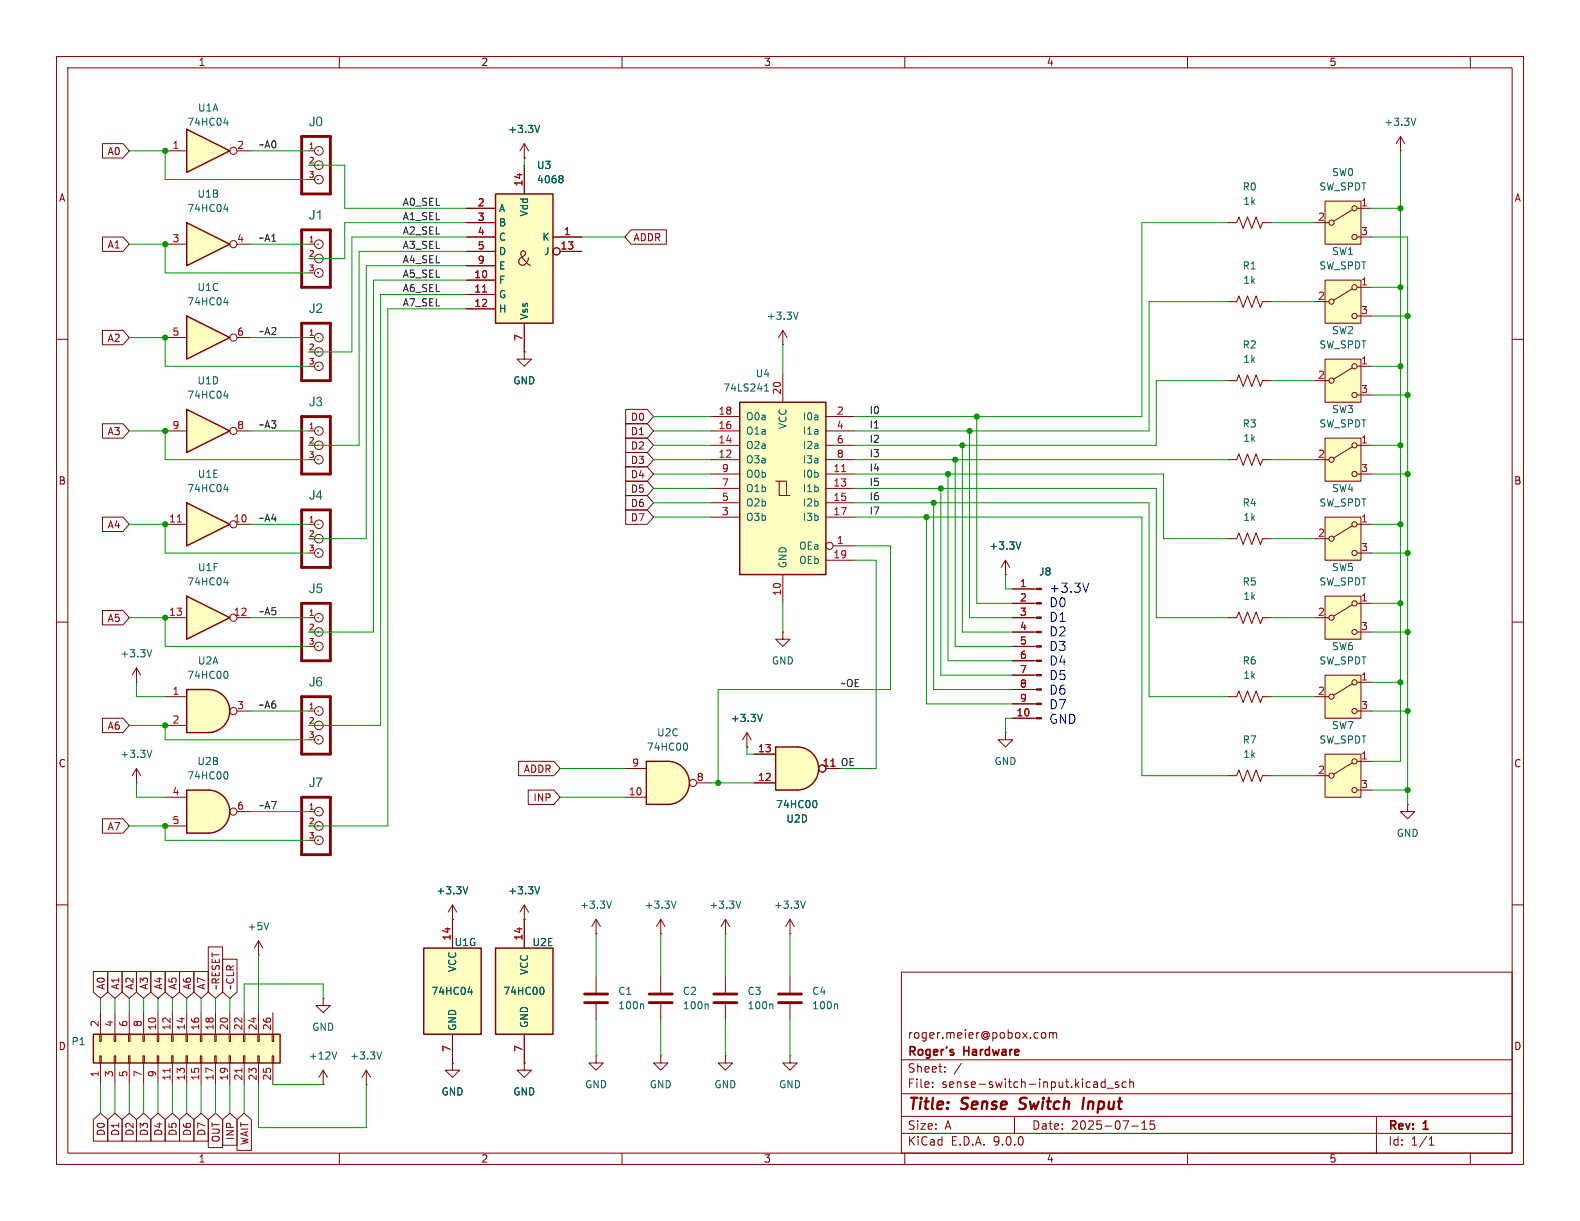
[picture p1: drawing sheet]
<svg xmlns="http://www.w3.org/2000/svg" width="279mm" height="216mm" viewBox="0 0 279 216" stroke-linecap="round" stroke-linejoin="round" font-family="sans-serif">
<g fill="none" stroke="#840000" stroke-width=".18">
<path d="M10 10h259.4v195.9h-259.4zM12 12h255.4v191.9h-255.4zM60 10v2M110 10v2M160 10v2M210 10v2M260 10v2M10 60h2M267.4 60h2M10 110h2M267.4 110h2M10 160h2"/>
<path d="M159.4 171.9h108v32h-108zM267.4 160h2M159.4 197.4h108M159.4 193.4h108M159.4 187.4h108M164.9 192.1v.2M164.9 191.4v.1M167.1 189.4v.2M167.1 188.7v.1M170 188l-1.3 1.9M179.4 197.4v3M184.3 182.7l.3-.1 .3 .3v.4l-.3 .3-.3-.1-.2-.2v-.4z"/>
<path d="M185.6 182.7l.4-.1 .2 .2M185.6 182.6v1M186.2 182.8l.2-.2 .4 .1 .1 .9M186.2 182.8v.8M195.4 190.8v1.5M195.4 191.4l-.4-.1-.3 .3v.4l.2 .2h.5M195.8 192.4h1.1M197.8 191.4l-.4-.1-.2 .2 .1 .2 .5 .2v.3h-.6M199.1 191.4l-.4-.1-.3 .3v.4l.2 .2h.5M199.8 191.4l.2-.1 .4 .1v.9M199.8 190.8v1.5M200.1 199.1h1.2"/>
<path d="M201.9 199.7h.9M201.9 198.6l.5-.4v1.5M204.1 198.2h-.7v.7l.2-.1h.5l.1 .2-.1 .5-.2 .2-.5-.2M243.4 197.4v6.5M60 203.9v2M110 203.9v2M159.4 200.4h108M160 203.9v2M210 203.9v2M252.7 202.5h.9M252.7 201.4l.4-.4v1.5M260 203.9v2"/>
</g>
<path d="M180.2 196l.3 .1M180.5 194.3l-.1 .4v.2M191.7 194.1l-.3 2" fill="none" stroke="#840000" stroke-width=".4"/>
<path d="M36.8 139.7a3.8 3.8 0 0 1 3.8 3.8 3.8 3.8 0 0 1-3.8 3.8z" fill="#ffffc2" stroke="#ffffc2" stroke-width=".18"/>
<path d="M33 139.7h3.8v7.6h-3.8z" fill="#ffffc2"/>
<path d="M33 139.7h3.8a3.8 3.8 0 0 1 3.8 3.8 3.8 3.8 0 0 1-3.8 3.8h-3.8z" fill="none" stroke="#840000" stroke-width=".25"/>
<g fill="none" stroke="#840000" stroke-width=".18">
<path d="M217.2 81.3h1.5l.4-1 .7 2 .8-2 .8 2 .7-2 .8 2 .4-1h1.5M29.2 141h3.8M29.2 146.1h3.8M41.9 143.5h2.5"/>
<circle cx="41.3" cy="143.5" r=".63"/>
</g>
<path d="M40 136.5a.79 .79 0 0 1 0 1.2" fill="none" stroke="#006464" stroke-width=".18"/>
<path d="M87.6 167.6h10.2v15.3h-10.2z" fill="#ffffc2"/>
<path d="M87.6 167.6h10.2v15.3h-10.2z" fill="none" stroke="#840000" stroke-width=".25"/>
<path d="M92.7 62.2v1.3h1.3l-1.3 1.3-1.3-1.3h1.3M92.7 62.2h.1M248.9 142.2v1.3h1.3l-1.3 1.3-1.3-1.3h1.3M248.9 142.2h.1M92.7 162.6v5M92.7 182.9v5.1" fill="none" stroke="#840000" stroke-width=".18"/>
<path d="M95.9 174.6a.79 .79 0 0 1 0 1.2" fill="none" stroke="#006464" stroke-width=".18"/>
<path d="M87.6 34.3h10.2v22.9h-10.2z" fill="#ffffc2"/>
<path d="M87.6 34.3h10.2v22.9h-10.2z" fill="none" stroke="#840000" stroke-width=".25"/>
<g fill="none" stroke="#840000" stroke-width=".18">
<path d="M82.5 36.8h5.1M82.5 39.4h5.1M92.7 27.9h.1M92.7 25.4v2.5M92.7 29.2v5.1M92.7 25.4l-.8 1.3M92.7 25.4l.8 1.3M82.5 41.9h5.1M82.5 44.5h5.1M82.5 47h5.1M82.5 49.5h5.1M82.5 52.1h5.1"/>
<path d="M82.5 54.6h5.1M92.7 57.2v5M97.8 41.9h5.1M99.1 44.5h3.8M138.4 111.8v1.2h1.3l-1.3 1.3-1.2-1.3h1.2M138.4 111.8h.1M132.1 132.1h.1M132.1 129.5l-.8 1.3M132.1 129.5l.7 1.3M132.1 129.5v2.6"/>
<circle cx="98.4" cy="44.4" r=".63"/>
</g>
<path d="M85.3 51.7h.8" fill="none" stroke="#a90000" stroke-width=".18"/>
<path d="M95.4 22.2l-.4 1.2M99.3 31.1l.3 .2-.3 .3 .3 .2v.3l-.3 .2M134.8 126.3l-.4 1.3" fill="none" stroke="#006464" stroke-width=".18"/>
<path d="M234.3 105.4h6.4v7.6h-6.4z" fill="#ffffc2"/>
<g fill="none" stroke="#840000" stroke-width=".18">
<path d="M232.4 109.2h2.5M234.3 105.4h6.4v7.6h-6.4zM239.1 106.9l-3.3 2.1M240 106.7h2.6M240 111.8h2.6"/>
<circle cx="235.5" cy="109.2" r=".46"/>
<circle cx="239.5" cy="106.7" r=".46"/>
<circle cx="239.5" cy="111.8" r=".46"/>
</g>
<path d="M118.1 134.6a3.8 3.8 0 0 1 3.8 3.8 3.8 3.8 0 0 1-3.8 3.8z" fill="#ffffc2" stroke="#ffffc2" stroke-width=".18"/>
<path d="M114.3 134.6h3.8v7.6h-3.8z" fill="#ffffc2"/>
<path d="M114.3 134.6h3.8a3.8 3.8 0 0 1 3.8 3.8 3.8 3.8 0 0 1-3.8 3.8h-3.8z" fill="none" stroke="#840000" stroke-width=".25"/>
<g fill="none" stroke="#840000" stroke-width=".18">
<path d="M110.5 135.9h3.8M123.2 138.4h2.5M110.5 141h3.8"/>
<circle cx="122.6" cy="138.4" r=".63"/>
</g>
<path d="M121.3 131.4a.79 .79 0 0 1 0 1.3" fill="none" stroke="#006464" stroke-width=".18"/>
<path d="M130.8 71.1h15.2v30.5h-15.2z" fill="#ffffc2"/>
<g fill="none" stroke="#840000" stroke-width=".18">
<path d="M138.4 58.4v2.6M138.4 58.4l-.7 1.3M138.4 58.4l.8 1.3M125.7 73.7h5.1M125.7 76.2h5.1M125.7 78.7h5.1M138.4 61h.1M138.4 66v5.1M146 73.7h5.1M146 76.2h5.1M146 78.7h5.1M125.7 81.3h5.1"/>
<path d="M125.7 83.8h5.1M125.7 86.4h5.1M125.7 88.9h5.1M125.7 91.4h5.1M137.2 85.1h.6v2.5h1.9M137.8 85.1h1.3v2.5M146 81.3h5.1M146 83.8h5.1M146 86.4h5.1M146 88.9h5.1M146 91.4h5.1M146 99.1h5.1"/>
<path d="M147.3 96.5h3.8M138.4 101.6v5.1"/>
<circle cx="146.7" cy="96.5" r=".63"/>
</g>
<path d="M130.8 71.1h15.2v30.5h-15.2z" fill="none" stroke="#840000" stroke-width=".25"/>
<path d="M148.8 83.4h.8" fill="none" stroke="#a90000" stroke-width=".18"/>
<path d="M141.2 55.2l-.5 1.3M135.2 69.2h.7M135.2 68.3l.4-.4v1.3" fill="none" stroke="#006464" stroke-width=".18"/>
<path d="M141 132.1a3.8 3.8 0 0 1 3.8 3.8 3.8 3.8 0 0 1-3.8 3.8z" fill="#ffffc2" stroke="#ffffc2" stroke-width=".18"/>
<path d="M137.2 132.1h3.8v7.6h-3.8z" fill="#ffffc2"/>
<path d="M137.2 132.1h3.8a3.8 3.8 0 0 1 3.8 3.8 3.8 3.8 0 0 1-3.8 3.8h-3.8z" fill="none" stroke="#840000" stroke-width=".25"/>
<g fill="none" stroke="#840000" stroke-width=".18">
<path d="M133.3 138.4h3.9M133.3 133.4h3.9M146 135.9h2.6M57.1 176.5v1.3h1.3l-1.3 1.3-1.2-1.3h1.2M57.1 176.5h.1M57.1 191.8h.1M57.1 189.2l-.7 1.3M57.1 189.2l.8 1.3M57.1 189.2v2.6M64.8 191.8h.1M64.8 189.2l-.8 1.3M64.8 189.2l.7 1.3"/>
<path d="M64.8 189.2v2.6M80 188v1.2h1.3l-1.3 1.3-1.3-1.3h1.3M80 188h.1"/>
<circle cx="145.4" cy="135.9" r=".63"/>
</g>
<path d="M146.9 135.5h.8" fill="none" stroke="#a90000" stroke-width=".18"/>
<path d="M144.1 141.5a.79 .79 0 0 1 0 1.3M59.6 186l-.5 1.3M67.5 186l-.4 1.3" fill="none" stroke="#006464" stroke-width=".18"/>
<path d="M74.9 167.6h10.2v15.3h-10.2z" fill="#ffffc2"/>
<path d="M74.9 167.6h10.2v15.3h-10.2z" fill="none" stroke="#840000" stroke-width=".25"/>
<path d="M217.2 109.2h1.5l.4-1 .7 2 .8-2 .8 2 .7-2 .8 2 .4-1h1.5M80 162.6h.1M80 160v7.6M80 160l-.8 1.3M80 160l.8 1.3M92.7 162.6h.1M92.7 160l-.8 1.3M92.7 160l.8 1.3M92.7 160v2.6M80 182.9v5.1" fill="none" stroke="#840000" stroke-width=".18"/>
<path d="M82.7 156.8l-.4 1.3M95.4 156.8l-.4 1.3M82.8 175.4h.7M83.4 175v.8" fill="none" stroke="#006464" stroke-width=".18"/>
<path d="M234.3 91.4h6.4v7.7h-6.4z" fill="#ffffc2"/>
<g fill="none" stroke="#840000" stroke-width=".18">
<path d="M217.2 95.3h1.5l.4-1.1 .7 2.1 .8-2.1 .8 2.1 .7-2.1 .8 2.1 .4-1h1.5M232.4 95.3h2.5M234.3 91.4h6.4v7.7h-6.4zM239.1 93l-3.3 2M240 92.7h2.6M240 97.8h2.6M179.1 104.1h4.2M179.1 106.7h4.2M179.1 109.2h4.2M179.1 111.8h4.2M179.1 114.3h4.2M179.1 116.8h4.2"/>
<path d="M179.1 119.4h4.2M177.8 129.5v1.3h1.3l-1.3 1.3-1.3-1.3h1.3M177.8 129.5h.1M179.1 121.9h4.2M179.1 124.5h4.2M179.1 127h4.2M116.8 172.7v2.8M116.8 177.5v2.8M105.4 186.7v1.3h1.3l-1.3 1.2-1.3-1.2h1.3M105.4 186.7h.1M116.8 186.7v1.3h1.3l-1.3 1.2-1.2-1.2h1.2M116.8 186.7h.1"/>
<circle cx="235.5" cy="95.3" r=".46"/>
<circle cx="239.5" cy="92.7" r=".46"/>
<circle cx="239.5" cy="97.8" r=".46"/>
</g>
<g fill="#840000" stroke="#840000" stroke-width=".18">
<path d="M183.3 104h.8v.3h-.8z"/>
<path d="M183.3 106.6h.8v.2h-.8z"/>
<path d="M183.3 109.1h.8v.2h-.8z"/>
<path d="M183.3 111.6h.8v.3h-.8z"/>
<path d="M183.3 114.2h.8v.2h-.8z"/>
<path d="M183.3 116.7h.8v.3h-.8z"/>
<path d="M183.3 119.3h.8v.2h-.8z"/>
<path d="M183.3 121.8h.8v.2h-.8z"/>
<path d="M183.3 124.3h.8v.3h-.8z"/>
<path d="M183.3 126.9h.8v.2h-.8z"/>
</g>
<path d="M114.8 175.8h4.1M114.8 177.3h4.1" fill="none" stroke="#840000" stroke-width=".51"/>
<path d="M125.1 177.5l.1 .2v.7" fill="none" stroke="#006464" stroke-width=".18"/>
<path d="M16.5 182.9h33v5.1h-33z" fill="#ffffc2"/>
<path d="M16.5 182.9h33v5.1h-33z" fill="none" stroke="#840000" stroke-width=".25"/>
<g fill="none" stroke="#840000" stroke-width=".18">
<path d="M177.8 99.1l-.8 1.2M177.8 99.1l.8 1.2M177.8 99.1v2.5M177.8 101.6h.1M217.2 123.2h1.5l.4-1 .7 2 .8-2 .8 2 .7-2 .8 2 .4-1h1.5M217.2 137.2h1.5l.4-1.1 .7 2.1 .8-2.1 .8 2.1 .7-2.1 .8 2.1 .4-1h1.5M17.8 179.1v3.8M20.3 179.1v3.8M22.9 179.1v3.8M25.4 179.1v3.8M27.9 179.1v3.8M30.5 179.1v3.8"/>
<path d="M33 179.1v3.8M35.6 179.1v3.8M38.1 179.1v3.8M40.6 179.1v3.8M43.2 179.1v3.8M45.7 179.1v3.8M48.3 179.1v3.8M105.4 165.1h.1M105.4 162.6v2.5M105.4 172.7v2.8M105.4 177.5v2.8M105.4 162.6l-.8 1.2"/>
<path d="M105.4 162.6l.8 1.2M116.8 165.1h.1M116.8 162.6l-.7 1.2M116.8 162.6l.8 1.2M116.8 162.6v2.5M128.3 165.1h.1M128.3 162.6l-.8 1.2M128.3 162.6l.7 1.2M128.3 162.6v2.5M17.7 186.7h.2v1.3h-.2zM17.7 182.9h.2v1.3h-.2zM17.8 188v3.8"/>
<path d="M20.2 186.7h.2v1.3h-.2zM20.2 182.9h.2v1.3h-.2zM20.3 188v3.8M22.7 186.7h.3v1.3h-.3zM22.7 182.9h.3v1.3h-.3zM22.9 188v3.8M25.3 186.7h.2v1.3h-.2zM25.3 182.9h.2v1.3h-.2zM25.4 188v3.8M27.8 186.7h.3v1.3h-.3zM27.8 182.9h.3v1.3h-.3zM27.9 188v3.8"/>
<path d="M30.4 186.7h.2v1.3h-.2zM30.4 182.9h.2v1.3h-.2zM30.5 188v3.8M32.9 186.7h.2v1.3h-.2zM32.9 182.9h.2v1.3h-.2zM33 188v3.8M35.4 186.7h.3v1.3h-.3zM35.4 182.9h.3v1.3h-.3zM35.6 188v3.8M38 186.7h.2v1.3h-.2zM38 182.9h.2v1.3h-.2zM38.1 188v3.8"/>
<path d="M40.5 186.7h.3v1.3h-.3zM40.5 182.9h.3v1.3h-.3zM40.6 188v3.8M43.1 186.7h.2v1.3h-.2zM43.1 182.9h.2v1.3h-.2zM43.2 188v3.8M45.6 186.7h.2v1.3h-.2zM45.6 182.9h.2v1.3h-.2zM45.7 188v3.8M48.1 186.7h.3v1.3h-.3zM48.1 182.9h.3v1.3h-.3zM48.3 188v3.8"/>
</g>
<path d="M30.1 188.9v.7M42.8 188.9v.7" fill="none" stroke="#a90000" stroke-width=".18"/>
<path d="M103.4 175.8h4M103.4 177.3h4" fill="none" stroke="#840000" stroke-width=".51"/>
<path d="M180.5 95.8l-.4 1.3M108.1 159.3l-.4 1.3M119.6 159.3l-.5 1.3M131 159.3l-.4 1.3M113.6 177.5l.2 .2v.7" fill="none" stroke="#006464" stroke-width=".18"/>
<path d="M234.3 119.4h6.4v7.6h-6.4z" fill="#ffffc2"/>
<g fill="none" stroke="#840000" stroke-width=".18">
<path d="M234.3 119.4h6.4v7.6h-6.4zM232.4 123.2h2.5M239.1 120.9l-3.3 2M240 120.7h2.6M240 125.7h2.6"/>
<circle cx="235.5" cy="123.2" r=".46"/>
<circle cx="239.5" cy="120.7" r=".46"/>
<circle cx="239.5" cy="125.7" r=".46"/>
</g>
<path d="M234.3 133.4h6.4v7.6h-6.4z" fill="#ffffc2"/>
<g fill="none" stroke="#840000" stroke-width=".18">
<path d="M232.4 137.2h2.5M234.3 133.4h6.4v7.6h-6.4zM239.1 134.9l-3.3 2M240 134.6h2.6M240 139.7h2.6M128.3 172.7v2.8M128.3 177.5v2.8M139.7 165.1h.1M139.7 162.6v2.5M139.7 172.7v2.8M139.7 177.5v2.8M139.7 162.6l-.8 1.2"/>
<path d="M139.7 162.6l.8 1.2M128.3 186.7v1.3h1.2l-1.2 1.2-1.3-1.2h1.3M128.3 186.7h.1M139.7 186.7v1.3h1.3l-1.3 1.2-1.3-1.2h1.3M139.7 186.7h.1"/>
<circle cx="235.5" cy="137.2" r=".46"/>
<circle cx="239.5" cy="139.7" r=".46"/>
<circle cx="239.5" cy="134.6" r=".46"/>
</g>
<path d="M126.2 175.8h4.1M126.2 177.3h4.1M137.7 175.8h4M137.7 177.3h4" fill="none" stroke="#840000" stroke-width=".51"/>
<path d="M142.4 159.3l-.4 1.3M136.5 177.5l.2 .2v.7M147.9 177.5l.2 .2v.7" fill="none" stroke="#006464" stroke-width=".18"/>
<path d="M234.3 77.5h6.4v7.6h-6.4z" fill="#ffffc2"/>
<g fill="none" stroke="#840000" stroke-width=".18">
<path d="M54.6 43.2h1M234.3 77.5h6.4v7.6h-6.4zM239.1 79l-3.3 2M240 78.7h2.6M232.4 81.3h2.5M240 83.8h2.6M54.6 143.5h1M45.7 168.9h.1M45.7 166.4l-.7 1.2M45.7 166.4l.8 1.2M45.7 166.4v2.5"/>
<circle cx="56.4" cy="48.3" r=".76"/>
<circle cx="56.4" cy="43.2" r=".76"/>
<circle cx="56.4" cy="45.7" r=".76"/>
<circle cx="239.5" cy="78.7" r=".46"/>
<circle cx="235.5" cy="81.3" r=".46"/>
<circle cx="239.5" cy="83.8" r=".46"/>
<circle cx="56.4" cy="143.5" r=".76"/>
<circle cx="56.4" cy="148.6" r=".76"/>
<circle cx="56.4" cy="146" r=".76"/>
</g>
<path d="M56.2 48.2h.1M56.2 43.2h.1M56.3 45.7h.1M56.3 48.3h.1M56.2 146.1h.1M56.2 143.5h.1M56.3 146l-.1 .1M56.3 146h.1M56.3 148.6h.1M47.5 163.1l-.4 1.3" fill="none" stroke="#006464" stroke-width=".18"/>
<path d="M53.3 40.6h5.1v10.2h-5.1zM53.3 141h5.1v10.1h-5.1z" fill="none" stroke="#840000" stroke-width=".51"/>
<path d="M234.3 63.5h6.4v7.6h-6.4z" fill="#ffffc2"/>
<g fill="none" stroke="#840000" stroke-width=".18">
<path d="M232.4 67.3h2.5M234.3 63.5h6.4v7.6h-6.4zM239.1 65l-3.3 2.1M240 64.8h2.6M240 69.9h2.6"/>
<circle cx="235.5" cy="67.3" r=".46"/>
<circle cx="239.5" cy="69.9" r=".46"/>
<circle cx="239.5" cy="64.8" r=".46"/>
</g>
<path d="M33 88.9l7.6 3.8-7.6 3.8z" fill="#ffffc2"/>
<path d="M33 88.9l7.6 3.8-7.6 3.8z" fill="none" stroke="#840000" stroke-width=".25"/>
<g fill="none" stroke="#840000" stroke-width=".18">
<path d="M29.2 92.7h3.8M41.9 92.7h2.5"/>
<circle cx="41.3" cy="92.7" r=".63"/>
</g>
<path d="M31.4 92.3h.7" fill="none" stroke="#a90000" stroke-width=".18"/>
<path d="M39.6 86.5h.8M40.2 86.1v.8" fill="none" stroke="#006464" stroke-width=".18"/>
<path d="M33 105.4l7.6 3.8-7.6 3.8z" fill="#ffffc2"/>
<path d="M33 105.4l7.6 3.8-7.6 3.8z" fill="none" stroke="#840000" stroke-width=".25"/>
<g fill="none" stroke="#840000" stroke-width=".18">
<path d="M29.2 109.2h3.8M41.9 109.2h2.5"/>
<circle cx="41.3" cy="109.2" r=".63"/>
</g>
<path d="M39.6 103h.8M40.2 102.6v.8" fill="none" stroke="#006464" stroke-width=".18"/>
<path d="M33 55.9l7.6 3.8-7.6 3.8z" fill="#ffffc2"/>
<path d="M33 55.9l7.6 3.8-7.6 3.8z" fill="none" stroke="#840000" stroke-width=".25"/>
<g fill="none" stroke="#840000" stroke-width=".18">
<path d="M29.2 59.7h3.8M41.9 59.7h2.5"/>
<circle cx="41.3" cy="59.7" r=".63"/>
</g>
<path d="M39.6 53.5h.8M40.2 53.1v.8" fill="none" stroke="#006464" stroke-width=".18"/>
<path d="M33 72.4l7.6 3.8-7.6 3.8z" fill="#ffffc2"/>
<path d="M33 72.4l7.6 3.8-7.6 3.8z" fill="none" stroke="#840000" stroke-width=".25"/>
<g fill="none" stroke="#840000" stroke-width=".18">
<path d="M29.2 76.2h3.8M41.9 76.2h2.5"/>
<circle cx="41.3" cy="76.2" r=".63"/>
</g>
<path d="M39.6 70h.8M40.2 69.6v.8" fill="none" stroke="#006464" stroke-width=".18"/>
<path d="M234.3 49.5h6.4v7.7h-6.4z" fill="#ffffc2"/>
<g fill="none" stroke="#840000" stroke-width=".18">
<path d="M54.6 26.7h1M232.4 53.3h2.5M234.3 49.5h6.4v7.7h-6.4zM239.1 51.1l-3.3 2M240 50.8h2.6M240 55.9h2.6"/>
<circle cx="56.4" cy="29.2" r=".76"/>
<circle cx="56.4" cy="31.7" r=".76"/>
<circle cx="56.4" cy="26.7" r=".76"/>
<circle cx="235.5" cy="53.3" r=".46"/>
<circle cx="239.5" cy="50.8" r=".46"/>
<circle cx="239.5" cy="55.9" r=".46"/>
</g>
<path d="M53.3 24.1h5.1v10.2h-5.1z" fill="none" stroke="#840000" stroke-width=".51"/>
<path d="M56.2 29.2h.1M56.2 26.7h.1M56.3 29.2h-.1M56.3 29.2h.1M56.3 31.7h.1" fill="none" stroke="#006464" stroke-width=".18"/>
<path d="M33 22.9l7.6 3.8-7.6 3.8z" fill="#ffffc2"/>
<path d="M33 22.9l7.6 3.8-7.6 3.8z" fill="none" stroke="#840000" stroke-width=".25"/>
<g fill="none" stroke="#840000" stroke-width=".18">
<path d="M29.2 26.7h3.8M41.9 26.7h2.5M54.6 76.2h1"/>
<circle cx="41.3" cy="26.7" r=".63"/>
<circle cx="56.4" cy="78.7" r=".76"/>
<circle cx="56.4" cy="76.2" r=".76"/>
<circle cx="56.4" cy="81.3" r=".76"/>
</g>
<path d="M39.6 21.7h.8M40.2 21.3v.9M56.2 76.2h.1M56.3 78.7h.1M56.2 81.3h.1M56.3 81.3h.1" fill="none" stroke="#006464" stroke-width=".18"/>
<path d="M53.3 73.7h5.1v10.1h-5.1z" fill="none" stroke="#840000" stroke-width=".51"/>
<path d="M33 39.4l7.6 3.8-7.6 3.8z" fill="#ffffc2"/>
<path d="M33 39.4l7.6 3.8-7.6 3.8z" fill="none" stroke="#840000" stroke-width=".25"/>
<g fill="none" stroke="#840000" stroke-width=".18">
<path d="M29.2 43.2h3.8M41.9 43.2h2.5M54.6 59.7h1M217.2 53.3h1.5l.4-1 .7 2.1 .8-2.1 .8 2.1 .7-2.1 .8 2.1 .4-1.1h1.5M54.6 92.7h1M54.6 125.7h1"/>
<circle cx="41.3" cy="43.2" r=".63"/>
<circle cx="56.4" cy="59.7" r=".76"/>
<circle cx="56.4" cy="62.2" r=".76"/>
<circle cx="56.4" cy="64.8" r=".76"/>
<circle cx="56.4" cy="97.8" r=".76"/>
<circle cx="56.4" cy="92.7" r=".76"/>
<circle cx="56.4" cy="95.2" r=".76"/>
<circle cx="56.4" cy="125.7" r=".76"/>
<circle cx="56.4" cy="130.8" r=".76"/>
<circle cx="56.4" cy="128.3" r=".76"/>
</g>
<g fill="none" stroke="#006464" stroke-width=".18">
<path d="M39.6 37h.8M40.2 36.6v.8M56.2 59.7h.1M56.2 62.2h.1M56.3 62.2h-.1M56.3 62.2h.1M56.3 64.8h.1M56.2 95.3h.1M56.2 92.7h.1M56.3 95.2l-.1 .1M56.3 95.2h.1M56.3 97.8h.1"/>
<path d="M56.2 128.3h.1M56.2 130.8h.1M56.2 125.7h.1M56.3 128.3h-.1M56.3 128.3h.1M56.3 130.8h.1M56.3 130.8h-.1"/>
</g>
<path d="M53.3 57.2h5.1v10.1h-5.1zM53.3 90.2h5.1v10.1h-5.1zM53.3 123.2h5.1v10.2h-5.1z" fill="none" stroke="#840000" stroke-width=".51"/>
<path d="M36.8 121.9a3.8 3.8 0 0 1 3.8 3.8 3.8 3.8 0 0 1-3.8 3.8z" fill="#ffffc2" stroke="#ffffc2" stroke-width=".18"/>
<path d="M33 121.9h3.8v7.6h-3.8z" fill="#ffffc2"/>
<path d="M33 121.9h3.8a3.8 3.8 0 0 1 3.8 3.8 3.8 3.8 0 0 1-3.8 3.8h-3.8z" fill="none" stroke="#840000" stroke-width=".25"/>
<g fill="none" stroke="#840000" stroke-width=".18">
<path d="M247.6 26.7h.1M247.6 24.1l-.7 1.3M247.6 24.1l.8 1.3M247.6 24.1v2.6M24.1 118.1l-.7 1.3M24.1 118.1l.8 1.3M24.1 118.1v2.6M54.6 109.2h1M24.1 120.7h.1M29.2 123.2h3.8M29.2 128.3h3.8M41.9 125.7h2.5"/>
<circle cx="56.4" cy="109.2" r=".76"/>
<circle cx="56.4" cy="111.8" r=".76"/>
<circle cx="56.4" cy="114.3" r=".76"/>
<circle cx="41.3" cy="125.7" r=".63"/>
</g>
<path d="M250.4 20.9l-.5 1.3M26.9 114.9l-.5 1.2M40 118.7a.79 .79 0 0 1 0 1.3M56.2 109.2h.1M56.3 114.3h-.1M56.3 114.3h.1M56.3 111.7h.1" fill="none" stroke="#006464" stroke-width=".18"/>
<path d="M53.3 106.7h5.1v10.1h-5.1z" fill="none" stroke="#840000" stroke-width=".51"/>
<path d="M234.3 35.6h6.4v7.6h-6.4z" fill="#ffffc2"/>
<g fill="none" stroke="#840000" stroke-width=".18">
<path d="M18.1 25.4h3.6l1.2 1.3-1.2 1.2h-3.6zM82.5 39.4h5.1M82.5 36.8h5.1M92.7 27.9h.1M92.7 29.2v5.1M217.2 39.4h1.5l.4-1 .7 2 .8-2 .8 2 .7-2 .8 2 .4-1h1.5M232.4 39.4h2.5M234.3 35.6h6.4v7.6h-6.4zM239.1 37.1l-3.3 2M240 36.8h2.6M18.1 58.4h3.6l1.2 1.3-1.2 1.3h-3.6zM18.1 41.9h3.6l1.2 1.3-1.2 1.3h-3.6z"/>
<path d="M82.5 41.9h5.1M82.5 44.5h5.1M82.5 47h5.1M82.5 49.5h5.1M82.5 52.1h5.1M82.5 54.6h5.1M92.7 57.2v5M97.8 41.9h5.1M99.1 44.5h3.8M111.6 40.6h6.2v2.6h-6.2l-1.1-1.3zM240 41.9h2.6M18.1 74.9h3.6l1.2 1.3-1.2 1.3h-3.6z"/>
<path d="M92.7 62.2h.1M110.6 77.5h3.9l1.1 1.2-1.1 1.3h-3.9zM110.6 72.4h3.9l1.1 1.3-1.1 1.2h-3.9zM110.6 74.9h3.9l1.1 1.3-1.1 1.3h-3.9zM217.2 67.3h1.5l.4-1 .7 2 .8-2 .8 2 .7-2 .8 2 .4-1h1.5M18.1 91.4h3.6l1.2 1.3-1.2 1.3h-3.6zM110.6 80h3.9l1.1 1.3-1.1 1.3h-3.9zM110.6 87.6h3.9l1.1 1.3-1.1 1.3h-3.9zM110.6 90.2h3.9l1.1 1.2-1.1 1.3h-3.9zM110.6 85.1h3.9l1.1 1.3-1.1 1.2h-3.9zM110.6 82.5h3.9l1.1 1.3-1.1 1.3h-3.9zM18.1 107.9h3.6l1.2 1.3-1.2 1.3h-3.6z"/>
<path d="M177.8 101.6h.1M179.1 104.1h3.8M179.1 106.7h3.8M179.1 109.2h3.8M179.1 111.8h3.8M179.1 114.3h3.8M179.1 116.8h3.8M179.1 119.4h3.8M18.1 127h3.6l1.2 1.3-1.2 1.2h-3.6zM24.1 138.4h.1M24.1 135.9l-.7 1.3M24.1 135.9l.8 1.3"/>
<path d="M24.1 135.9v2.5M91.7 134.6h6.2l1.2 1.3-1.2 1.3h-6.2zM93.4 139.7h4.5l1.2 1.3-1.2 1.2h-4.5zM132.1 132.1h.1M133.3 138.4h3.9M133.3 133.4h3.9M146 135.9h2.6M179.1 121.9h3.8M179.1 124.5h3.8M179.1 127h3.8M18.1 144.8h3.6l1.2 1.3-1.2 1.2h-3.6zM16.5 171.8h2.6v3.6l-1.3 1.1-1.3-1.1z"/>
<path d="M19 171.8h2.6v3.6l-1.3 1.1-1.3-1.1zM21.6 171.8h2.5v3.6l-1.2 1.1-1.3-1.1zM24.1 171.8h2.6v3.6l-1.3 1.1-1.3-1.1zM26.7 171.8h2.5v3.6l-1.3 1.1-1.2-1.1zM29.2 171.8h2.6v3.6l-1.3 1.1-1.3-1.1zM31.7 171.8h2.6v3.6l-1.3 1.1-1.3-1.1zM34.3 171.8h2.5v3.6l-1.2 1.1-1.3-1.1zM36.8 167.4h2.6v8l-1.3 1.1-1.3-1.1zM39.4 169.6h2.5v5.8l-1.3 1.1-1.2-1.1zM80 162.6h.1M80 162.6v5M92.7 162.6h.1"/>
<path d="M92.7 162.6v5M16.5 198l1.3-1.1 1.3 1.1v3.8h-2.6zM19 198l1.3-1.1 1.3 1.1v3.8h-2.6zM21.6 198l1.3-1.1 1.2 1.1v3.8h-2.5zM24.1 198l1.3-1.1 1.3 1.1v3.8h-2.6zM26.7 198l1.2-1.1 1.3 1.1v3.8h-2.5zM29.2 198l1.3-1.1 1.3 1.1v3.8h-2.6zM31.7 198l1.3-1.1 1.3 1.1v3.8h-2.6zM34.3 198l1.3-1.1 1.2 1.1v3.8h-2.5zM36.8 198l1.3-1.1 1.3 1.1v4.9h-2.6zM39.4 198l1.2-1.1 1.3 1.1v4.5h-2.5zM41.9 198l1.3-1.1 1.3 1.1v5.4h-2.6z"/>
<path d="M80 188h.1M80 182.9v5.1M92.7 188v1.2h1.3l-1.3 1.3-1.3-1.3h1.3M92.7 188h.1M92.7 182.9v5.1"/>
<circle cx="235.5" cy="39.4" r=".46"/>
<circle cx="239.5" cy="36.8" r=".46"/>
<circle cx="98.4" cy="44.4" r=".63"/>
<circle cx="239.5" cy="41.9" r=".46"/>
<circle cx="145.4" cy="135.9" r=".63"/>
</g>
<path d="M95.4 22.2l-.4 1.2M99.3 31.1l.3 .2-.3 .3 .3 .2v.3l-.3 .2M180.5 95.8l-.4 1.3M26.9 132.7l-.5 1.2M134.8 126.3l-.4 1.3M82.7 156.8l-.4 1.3M95.4 156.8l-.4 1.3M144.1 141.5a.79 .79 0 0 1 0 1.3M82.8 175.4h.7M83.4 175v.8M95.9 174.6a.79 .79 0 0 1 0 1.2" fill="none" stroke="#006464" stroke-width=".18"/>
<g fill="none" stroke="#009600" stroke-width=".18">
<path d="M22.9 26.7h6.3v5.1h25.4M44.4 26.7h10.2M54.6 29.2h6.4v7.6h21.5M82.5 39.4h-21.5v6.3h-6.4M92.7 27.9v1.3M217.2 39.4h-15.3v34.3h-50.8M224.8 39.4h7.6M242.6 36.8h5M247.6 26.7v107.9h-5M22.9 43.2h6.3v5.1h25.4M22.9 59.7h6.3v5.1h25.4M44.4 59.7h10.2"/>
<path d="M44.4 43.2h10.2M82.5 52.1h-15.2v76.2h-12.7M82.5 44.5h-19v34.2h-8.9M82.5 49.5h-16.5v62.3h-11.4M82.5 47h-17.7v48.3h-10.2M82.5 54.6h-13.9v91.5h-14M82.5 41.9h-20.3v20.3h-7.6M102.9 41.9h7.6M217.2 53.3h-14v22.9h-52.1M224.8 53.3h7.6M242.6 41.9h6.3v100.3M242.6 55.9h6.3"/>
<path d="M242.6 50.8h5M22.9 76.2h6.3v5.1h25.4M44.4 76.2h10.2M115.6 78.7h10.1M115.6 76.2h10.1M115.6 73.7h10.1M138.4 61v5M170.2 78.7v33.1h8.9M171.4 76.2v33h7.7M172.7 73.7v33h6.4M217.2 67.3h-12.7v11.4h-53.4M224.8 67.3h7.6"/>
<path d="M242.6 78.7h5M242.6 64.8h5M242.6 69.9h6.3M22.9 92.7h6.3v5.1h25.4M44.4 92.7h10.2M115.6 88.9h10.1M115.6 91.4h10.1M115.6 86.4h10.1M115.6 81.3h10.1M115.6 83.8h10.1M151.1 88.9h52.1v34.3h14M151.1 91.4h50.8v45.8h15.3"/>
<path d="M151.1 96.5h6.4v25.4h-30.5v16.5M151.1 86.4h53.4v22.8h12.7M151.1 81.3h66.1M151.1 83.8h54.6v11.5h11.5M151.1 99.1h3.8v36.8h-6.3M163.8 91.4v33.1h15.3M165.1 88.9v33h14M166.4 86.4v33h12.7M167.6 83.8v33h11.5M168.9 81.3v33h10.2M224.8 81.3h7.6M224.8 95.3h7.6"/>
<path d="M242.6 92.7h5M242.6 83.8h6.3M242.6 97.8h6.3M22.9 109.2h6.3v5.1h25.4M44.4 109.2h10.2M138.4 106.7v5.1M177.8 101.6v2.5h1.3M224.8 109.2h7.6M242.6 111.8h6.3M242.6 106.7h5M22.9 128.3h6.3v2.5h25.4M24.1 138.4v2.6h5.1"/>
<path d="M24.1 120.7v2.5h5.1M44.4 125.7h10.2M99.1 135.9h11.4M125.7 138.4h7.6M132.1 132.1v1.3h1.2M179.1 127h-1.3v2.5M224.8 123.2h7.6M224.8 137.2h7.6M242.6 120.7h5M242.6 125.7h6.3M242.6 139.7h6.3M22.9 146.1h6.3v2.5h25.4"/>
<path d="M44.4 143.5h10.2M99.1 141h11.4M17.8 176.5v2.6M20.3 176.5v2.6M22.9 176.5v2.6M25.4 176.5v2.6M27.9 176.5v2.6M30.5 176.5v2.6M33 176.5v2.6M35.6 176.5v2.6M38.1 176.5v2.6M40.6 176.5v2.6"/>
<path d="M45.7 168.9v10.2M57.1 176.5v-2.5h-13.9v5.1M105.4 165.1v7.6M116.8 165.1v7.6M128.3 165.1v7.6M139.7 165.1v7.6M17.8 191.8v5.1M20.3 191.8v5.1M22.9 191.8v5.1M25.4 191.8v5.1M27.9 191.8v5.1M30.5 191.8v5.1"/>
<path d="M33 191.8v5.1M35.6 191.8v5.1M38.1 191.8v5.1M40.6 191.8v5.1M43.2 191.8v5.1M45.7 191.8v7.6h19.1v-7.6M48.3 191.8h8.8M105.4 180.3v6.4M116.8 180.3v6.4M128.3 180.3v6.4M139.7 180.3v6.4"/>
</g>
<path d="M192.5 103.1l-.5 1.6" fill="none" stroke="#0000c2" stroke-width=".18"/>
<path d="M85.3 51.7h.8M146.9 135.5h.8" fill="none" stroke="#a90000" stroke-width=".18"/>
<g fill="#009600" stroke="#009600" stroke-width=".18">
<circle cx="248.9" cy="139.7" r=".46"/>
<circle cx="248.9" cy="125.7" r=".46"/>
<circle cx="247.6" cy="120.7" r=".46"/>
<circle cx="247.6" cy="78.7" r=".46"/>
<circle cx="247.6" cy="64.8" r=".46"/>
<circle cx="248.9" cy="69.9" r=".46"/>
<circle cx="247.6" cy="50.8" r=".46"/>
<circle cx="248.9" cy="55.9" r=".46"/>
<circle cx="247.6" cy="36.8" r=".46"/>
<circle cx="172.7" cy="73.7" r=".46"/>
<circle cx="165.1" cy="88.9" r=".46"/>
<circle cx="247.6" cy="92.7" r=".46"/>
<circle cx="248.9" cy="111.8" r=".46"/>
<circle cx="248.9" cy="97.8" r=".46"/>
<circle cx="248.9" cy="83.8" r=".46"/>
<circle cx="247.6" cy="106.7" r=".46"/>
<circle cx="168.9" cy="81.3" r=".46"/>
<circle cx="166.4" cy="86.4" r=".46"/>
<circle cx="171.4" cy="76.2" r=".46"/>
<circle cx="167.6" cy="83.8" r=".46"/>
<circle cx="170.2" cy="78.7" r=".46"/>
<circle cx="163.8" cy="91.4" r=".46"/>
<circle cx="127" cy="138.4" r=".46"/>
<circle cx="29.2" cy="92.7" r=".46"/>
<circle cx="29.2" cy="76.2" r=".46"/>
<circle cx="29.2" cy="109.2" r=".46"/>
<circle cx="29.2" cy="146.1" r=".46"/>
<circle cx="29.2" cy="128.3" r=".46"/>
<circle cx="29.2" cy="59.7" r=".46"/>
<circle cx="29.2" cy="43.2" r=".46"/>
<circle cx="29.2" cy="26.7" r=".46"/>
</g>
<text font-size="3.5" fill="#840000" x="91.2" y="47.2">&amp;</text>
<g font-size="2.8" fill="#840000">
<text x="160.4" y="196.8">Title:</text>
<text x="170.1" y="196.8">Sense</text>
<text x="181.1" y="196.8">Switch</text>
<text x="193.1" y="196.8">Input</text>
</g>
<g font-size="2.4" fill="#006464">
<text x="54.6" y="22.9">J0</text>
<text x="54.6" y="39.4">J1</text>
<text x="54.6" y="56">J2</text>
<text x="54.6" y="72.5">J3</text>
<text x="54.6" y="89">J4</text>
<text x="54.6" y="105.5">J5</text>
<text x="54.6" y="122">J6</text>
<text x="54.6" y="139.8">J7</text>
</g>
<g font-size="2.2" fill="#0000c2">
<text x="185.4" y="105">+3.3V</text>
<text x="185.4" y="107.6">D0</text>
<text x="185.4" y="110.2">D1</text>
<text x="185.4" y="112.7">D2</text>
<text x="185.4" y="115.3">D3</text>
<text x="185.4" y="117.9">D4</text>
<text x="185.4" y="120.5">D5</text>
<text x="185.4" y="123">D6</text>
<text x="185.4" y="125.6">D7</text>
<text x="185.4" y="128.2">GND</text>
</g>
<g font-size="2.1" fill="#840000">
<text x="160.4" y="183.9">roger.meier@pobox.com</text>
<text x="160.4" y="189.9">Sheet:</text>
<text x="160.4" y="187.1">Roger's</text>
<text x="170.5" y="187.1">Hardware</text>
<text x="160.4" y="192.6">File:</text>
<text x="166.5" y="192.6">sense-switch-input.kicad_sch</text>
<text x="160.4" y="202.8">KiCad</text>
<text x="160.4" y="200">Size:</text>
<text x="167.1" y="200">A</text>
<text x="168.1" y="202.8">E.D.A.</text>
<text x="175.7" y="202.8">9.0.0</text>
<text x="182.4" y="200">Date:</text>
<text x="189.4" y="200">2025-07-15</text>
<text x="245.4" y="200.2">Rev:</text>
<text x="245.4" y="202.8">Id:</text>
<text x="249.5" y="202.8">1/1</text>
<text x="251.8" y="200.2">1</text>
</g>
<g font-size="1.8" fill="#840000">
<text x="35" y="11.9">1</text>
<text x="85" y="11.9">2</text>
<text x="135" y="11.9">3</text>
<text x="185" y="11.9">4</text>
<text x="235" y="11.9">5</text>
<text x="18.9" y="27.6">A0</text>
<text x="10.3" y="35.9">A</text>
<text x="267.7" y="35.9">A</text>
<text x="18.9" y="44.1">A1</text>
<text x="111.9" y="42.9">ADDR</text>
<text x="18.9" y="60.6">A2</text>
<text x="18.9" y="77.2">A3</text>
<text x="111.5" y="74.6">D0</text>
<text x="111.5" y="77.2">D1</text>
<text x="111.5" y="79.7">D2</text>
<text x="111.5" y="82.2">D3</text>
<text x="10.3" y="85.9">B</text>
<text x="111.5" y="89.9">D6</text>
<text x="111.5" y="87.3">D5</text>
<text x="111.5" y="84.8">D4</text>
<text x="267.7" y="85.9">B</text>
<text x="18.9" y="93.7">A4</text>
<text x="111.5" y="92.4">D7</text>
<text x="18.9" y="110.2">A5</text>
<text x="18.9" y="129.2">A6</text>
<text x="10.3" y="135.9">C</text>
<text x="92.5" y="136.8">ADDR</text>
<text x="267.7" y="135.9">C</text>
<text x="94.2" y="141.9">INP</text>
<text x="18.9" y="147">A7</text>
<text x="18.7" y="175.1" transform="rotate(-90 18.7 175.1)">A0</text>
<text x="21.3" y="175.1" transform="rotate(-90 21.3 175.1)">A1</text>
<text x="23.8" y="175.1" transform="rotate(-90 23.8 175.1)">A2</text>
<text x="26.4" y="175.1" transform="rotate(-90 26.4 175.1)">A3</text>
<text x="28.9" y="175.1" transform="rotate(-90 28.9 175.1)">A4</text>
<text x="31.4" y="175.1" transform="rotate(-90 31.4 175.1)">A5</text>
<text x="34" y="175.1" transform="rotate(-90 34 175.1)">A6</text>
<text x="36.5" y="175.1" transform="rotate(-90 36.5 175.1)">A7</text>
<text x="39.1" y="175.1" transform="rotate(-90 39.1 175.1)">~RESET</text>
<text x="41.6" y="175.1" transform="rotate(-90 41.6 175.1)">~CLR</text>
<text x="10.3" y="185.9">D</text>
<text x="267.7" y="185.9">D</text>
<text x="18.7" y="201" transform="rotate(-90 18.7 201)">D0</text>
<text x="21.3" y="201" transform="rotate(-90 21.3 201)">D1</text>
<text x="23.8" y="201" transform="rotate(-90 23.8 201)">D2</text>
<text x="26.4" y="201" transform="rotate(-90 26.4 201)">D3</text>
<text x="28.9" y="201" transform="rotate(-90 28.9 201)">D4</text>
<text x="31.4" y="201" transform="rotate(-90 31.4 201)">D5</text>
<text x="34" y="201" transform="rotate(-90 34 201)">D6</text>
<text x="36.5" y="201" transform="rotate(-90 36.5 201)">D7</text>
<text x="39.1" y="202.1" transform="rotate(-90 39.1 202.1)">OUT</text>
<text x="41.6" y="201.7" transform="rotate(-90 41.6 201.7)">INP</text>
<text x="44.1" y="202.6" transform="rotate(-90 44.1 202.6)">WAIT</text>
<text x="35" y="205.8">1</text>
<text x="85" y="205.8">2</text>
<text x="135" y="205.8">3</text>
<text x="185" y="205.8">4</text>
<text x="235" y="205.8">5</text>
</g>
<g font-size="1.8" fill="#006464">
<text x="33" y="22.5">74HC04</text>
<text x="34.9" y="19.9">U1A</text>
<text x="89.8" y="23.7">+3.3V</text>
<text x="244.7" y="22.5">+3.3V</text>
<text x="34.8" y="35.2">U1B</text>
<text x="94.9" y="30.1">U3</text>
<text x="94.9" y="32.6">4068</text>
<text x="219.6" y="33.9">R0</text>
<text x="233.2" y="33.9">SW_SPDT</text>
<text x="235.5" y="31.3">SW0</text>
<text x="33" y="37.7">74HC04</text>
<text x="88.1" y="37.7">A</text>
<text x="88.1" y="40.2">B</text>
<text x="93.6" y="38.4" transform="rotate(-90 93.6 38.4)">Vdd</text>
<text x="219.8" y="36.4">1k</text>
<text x="88.1" y="42.8">C</text>
<text x="88.1" y="45.3">D</text>
<text x="88.1" y="47.9">E</text>
<text x="95.8" y="42.8">K</text>
<text x="96.1" y="45.3">J</text>
<text x="219.6" y="47.9">R1</text>
<text x="233.2" y="47.9">SW_SPDT</text>
<text x="235.5" y="45.3">SW1</text>
<text x="34.8" y="51.7">U1C</text>
<text x="88.1" y="50.4">F</text>
<text x="88.1" y="52.9">G</text>
<text x="219.8" y="50.4">1k</text>
<text x="33" y="54.2">74HC04</text>
<text x="88.1" y="55.5">H</text>
<text x="93.6" y="56.6" transform="rotate(-90 93.6 56.6)">Vss</text>
<text x="135.5" y="56.7">+3.3V</text>
<text x="235.5" y="59.3">SW2</text>
<text x="219.6" y="61.8">R2</text>
<text x="219.8" y="64.4">1k</text>
<text x="233.2" y="61.8">SW_SPDT</text>
<text x="33" y="70.7">74HC04</text>
<text x="34.8" y="68.2">U1D</text>
<text x="90.7" y="68.2">GND</text>
<text x="127.8" y="69.4">74LS241</text>
<text x="133.5" y="66.9">U4</text>
<text x="131.8" y="74.5">O0a</text>
<text x="131.8" y="77.1">O1a</text>
<text x="139.3" y="76" transform="rotate(-90 139.3 76)">VCC</text>
<text x="141.9" y="74.5">I0a</text>
<text x="141.9" y="77.1">I1a</text>
<text x="219.6" y="75.8">R3</text>
<text x="233.2" y="75.8">SW_SPDT</text>
<text x="235.5" y="73.3">SW3</text>
<text x="131.8" y="79.6">O2a</text>
<text x="131.8" y="82.1">O3a</text>
<text x="141.9" y="79.6">I2a</text>
<text x="141.9" y="82.1">I3a</text>
<text x="219.8" y="78.3">1k</text>
<text x="33" y="87.2">74HC04</text>
<text x="34.9" y="84.7">U1E</text>
<text x="131.8" y="84.7">O0b</text>
<text x="131.8" y="87.2">O1b</text>
<text x="131.8" y="89.8">O2b</text>
<text x="141.9" y="84.7">I0b</text>
<text x="141.9" y="87.2">I1b</text>
<text x="141.9" y="89.8">I2b</text>
<text x="219.6" y="89.8">R4</text>
<text x="233.2" y="89.8">SW_SPDT</text>
<text x="235.5" y="87.2">SW4</text>
<text x="131.8" y="92.3">O3b</text>
<text x="141.9" y="92.3">I3b</text>
<text x="219.8" y="92.3">1k</text>
<text x="34.9" y="101.2">U1F</text>
<text x="139.3" y="100.6" transform="rotate(-90 139.3 100.6)">GND</text>
<text x="141.2" y="97.4">OEa</text>
<text x="141.2" y="99.9">OEb</text>
<text x="174.9" y="97.4">+3.3V</text>
<text x="183.7" y="102">J8</text>
<text x="235.5" y="101.2">SW5</text>
<text x="33" y="103.7">74HC04</text>
<text x="219.6" y="103.7">R5</text>
<text x="219.8" y="106.3">1k</text>
<text x="233.2" y="103.7">SW_SPDT</text>
<text x="21.2" y="116.4">+3.3V</text>
<text x="34.9" y="117.7">U2A</text>
<text x="136.4" y="117.7">GND</text>
<text x="219.6" y="117.7">R6</text>
<text x="233.2" y="117.7">SW_SPDT</text>
<text x="235.5" y="115.2">SW6</text>
<text x="33" y="120.2">74HC00</text>
<text x="219.8" y="120.2">1k</text>
<text x="116.1" y="130.4">U2C</text>
<text x="129.1" y="127.9">+3.3V</text>
<text x="219.6" y="131.7">R7</text>
<text x="233.2" y="131.7">SW_SPDT</text>
<text x="235.5" y="129.1">SW7</text>
<text x="21.2" y="134.2">+3.3V</text>
<text x="34.8" y="135.5">U2B</text>
<text x="114.3" y="132.9">74HC00</text>
<text x="175.8" y="135.5">GND</text>
<text x="219.8" y="134.2">1k</text>
<text x="33" y="138">74HC00</text>
<text x="137.1" y="143.1">74HC00</text>
<text x="139" y="145.6">U2D</text>
<text x="246.9" y="148.2">GND</text>
<text x="77.1" y="158.3">+3.3V</text>
<text x="89.8" y="158.3">+3.3V</text>
<text x="102.5" y="160.9">+3.3V</text>
<text x="113.9" y="160.9">+3.3V</text>
<text x="125.3" y="160.9">+3.3V</text>
<text x="136.8" y="160.9">+3.3V</text>
<text x="43.7" y="164.7">+5V</text>
<text x="80.3" y="167.5">U1G</text>
<text x="94.1" y="167.5">U2E</text>
<text x="80.9" y="172" transform="rotate(-90 80.9 172)">VCC</text>
<text x="93.6" y="172.5" transform="rotate(-90 93.6 172.5)">VCC</text>
<text x="76.2" y="176.1">74HC04</text>
<text x="88.9" y="176.1">74HC00</text>
<text x="109.2" y="176.1">C1</text>
<text x="109.2" y="178.7">100n</text>
<text x="120.7" y="176.1">C2</text>
<text x="120.7" y="178.7">100n</text>
<text x="132.1" y="176.1">C3</text>
<text x="132.1" y="178.7">100n</text>
<text x="143.5" y="176.1">C4</text>
<text x="143.5" y="178.7">100n</text>
<text x="12.5" y="185">P1</text>
<text x="55.1" y="182.5">GND</text>
<text x="80.9" y="182.4" transform="rotate(-90 80.9 182.4)">GND</text>
<text x="93.6" y="181.9" transform="rotate(-90 93.6 181.9)">GND</text>
<text x="54.5" y="187.6">+12V</text>
<text x="61.8" y="187.6">+3.3V</text>
<text x="78" y="193.9">GND</text>
<text x="90.7" y="193.9">GND</text>
<text x="103.4" y="192.6">GND</text>
<text x="114.8" y="192.6">GND</text>
<text x="126.2" y="192.6">GND</text>
<text x="137.7" y="192.6">GND</text>
</g>
<g font-size="1.8" fill="#a90000">
<text x="30.4" y="26.4">1</text>
<text x="41.8" y="26.4">2</text>
<text x="92.5" y="33.1" transform="rotate(-90 92.5 33.1)">14</text>
<text x="84.4" y="36.6">2</text>
<text x="84.4" y="39.1">3</text>
<text x="84.4" y="41.7">4</text>
<text x="99.6" y="41.7">1</text>
<text x="233" y="39.1">2</text>
<text x="240.6" y="36.6">1</text>
<text x="240.6" y="41.7">3</text>
<text x="30.4" y="42.9">3</text>
<text x="41.8" y="42.9">4</text>
<text x="84.4" y="44.2">5</text>
<text x="84.4" y="46.7">9</text>
<text x="99" y="44.2">13</text>
<text x="83.8" y="49.3">10</text>
<text x="83.8" y="51.8">11</text>
<text x="233" y="53.1">2</text>
<text x="240.6" y="50.5">1</text>
<text x="30.4" y="59.4">5</text>
<text x="41.8" y="59.4">6</text>
<text x="83.8" y="54.4">12</text>
<text x="240.6" y="55.6">3</text>
<text x="92.5" y="60.4" transform="rotate(-90 92.5 60.4)">7</text>
<text x="240.6" y="64.5">1</text>
<text x="138.2" y="69.9" transform="rotate(-90 138.2 69.9)">20</text>
<text x="233" y="67.1">2</text>
<text x="240.6" y="69.6">3</text>
<text x="30.4" y="75.9">9</text>
<text x="41.8" y="75.9">8</text>
<text x="127" y="73.4">18</text>
<text x="127" y="75.9">16</text>
<text x="147.9" y="73.4">2</text>
<text x="147.9" y="75.9">4</text>
<text x="127" y="78.5">14</text>
<text x="127" y="81">12</text>
<text x="127.6" y="83.6">9</text>
<text x="147.3" y="83.6">11</text>
<text x="147.9" y="78.5">6</text>
<text x="147.9" y="81">8</text>
<text x="233" y="81">2</text>
<text x="240.6" y="78.5">1</text>
<text x="240.6" y="83.6">3</text>
<text x="127.6" y="86.1">7</text>
<text x="127.6" y="88.6">5</text>
<text x="147.3" y="86.1">13</text>
<text x="147.3" y="88.6">15</text>
<text x="29.8" y="92.5">11</text>
<text x="41.2" y="92.5">10</text>
<text x="127.6" y="91.2">3</text>
<text x="147.3" y="91.2">17</text>
<text x="233" y="95">2</text>
<text x="240.6" y="92.5">1</text>
<text x="147.3" y="98.8">19</text>
<text x="147.9" y="96.3">1</text>
<text x="240.6" y="97.5">3</text>
<text x="138.2" y="105.5" transform="rotate(-90 138.2 105.5)">10</text>
<text x="180.3" y="103.9">1</text>
<text x="180.3" y="106.4">2</text>
<text x="240.6" y="106.4">1</text>
<text x="29.8" y="109">13</text>
<text x="41.2" y="109">12</text>
<text x="180.3" y="109">3</text>
<text x="180.3" y="111.5">4</text>
<text x="233" y="109">2</text>
<text x="240.6" y="111.5">3</text>
<text x="180.3" y="114">5</text>
<text x="180.3" y="116.6">6</text>
<text x="180.3" y="119.1">7</text>
<text x="30.4" y="122.9">1</text>
<text x="41.8" y="125.5">3</text>
<text x="180.3" y="121.7">8</text>
<text x="180.3" y="124.2">9</text>
<text x="233" y="122.9">2</text>
<text x="240.6" y="120.4">1</text>
<text x="240.6" y="125.5">3</text>
<text x="30.4" y="128">2</text>
<text x="179.7" y="126.7">10</text>
<text x="111.7" y="135.6">9</text>
<text x="133.9" y="133.1">13</text>
<text x="145.4" y="135.6">11</text>
<text x="233" y="136.9">2</text>
<text x="240.6" y="134.4">1</text>
<text x="30.4" y="140.7">4</text>
<text x="41.8" y="143.3">6</text>
<text x="111.1" y="140.7">10</text>
<text x="123.1" y="138.2">8</text>
<text x="133.9" y="138.2">12</text>
<text x="240.6" y="139.4">3</text>
<text x="30.4" y="145.8">5</text>
<text x="79.8" y="166.4" transform="rotate(-90 79.8 166.4)">14</text>
<text x="92.5" y="166.4" transform="rotate(-90 92.5 166.4)">14</text>
<text x="17.5" y="181.7" transform="rotate(-90 17.5 181.7)">2</text>
<text x="20.1" y="181.7" transform="rotate(-90 20.1 181.7)">4</text>
<text x="22.6" y="181.7" transform="rotate(-90 22.6 181.7)">6</text>
<text x="25.1" y="181.7" transform="rotate(-90 25.1 181.7)">8</text>
<text x="27.7" y="182.3" transform="rotate(-90 27.7 182.3)">10</text>
<text x="30.2" y="182.3" transform="rotate(-90 30.2 182.3)">12</text>
<text x="32.8" y="182.3" transform="rotate(-90 32.8 182.3)">14</text>
<text x="35.3" y="182.3" transform="rotate(-90 35.3 182.3)">16</text>
<text x="37.8" y="182.3" transform="rotate(-90 37.8 182.3)">18</text>
<text x="40.4" y="182.3" transform="rotate(-90 40.4 182.3)">20</text>
<text x="42.9" y="182.3" transform="rotate(-90 42.9 182.3)">22</text>
<text x="45.5" y="182.3" transform="rotate(-90 45.5 182.3)">24</text>
<text x="48" y="182.3" transform="rotate(-90 48 182.3)">26</text>
<text x="17.5" y="190.6" transform="rotate(-90 17.5 190.6)">1</text>
<text x="20.1" y="190.6" transform="rotate(-90 20.1 190.6)">3</text>
<text x="22.6" y="190.6" transform="rotate(-90 22.6 190.6)">5</text>
<text x="25.1" y="190.6" transform="rotate(-90 25.1 190.6)">7</text>
<text x="27.7" y="190.6" transform="rotate(-90 27.7 190.6)">9</text>
<text x="30.2" y="191.2" transform="rotate(-90 30.2 191.2)">11</text>
<text x="32.8" y="191.2" transform="rotate(-90 32.8 191.2)">13</text>
<text x="35.3" y="191.2" transform="rotate(-90 35.3 191.2)">15</text>
<text x="37.8" y="191.2" transform="rotate(-90 37.8 191.2)">17</text>
<text x="40.4" y="191.2" transform="rotate(-90 40.4 191.2)">19</text>
<text x="42.9" y="191.2" transform="rotate(-90 42.9 191.2)">21</text>
<text x="45.5" y="191.2" transform="rotate(-90 45.5 191.2)">23</text>
<text x="48" y="191.2" transform="rotate(-90 48 191.2)">25</text>
<text x="79.8" y="186.1" transform="rotate(-90 79.8 186.1)">7</text>
<text x="92.5" y="186.1" transform="rotate(-90 92.5 186.1)">7</text>
</g>
<g font-size="1.8" fill="#0f0f0f">
<text x="45.7" y="26.3">~A0</text>
<text x="71.1" y="39">A1_SEL</text>
<text x="71.1" y="36.5">A0_SEL</text>
<text x="71.1" y="41.6">A2_SEL</text>
<text x="45.7" y="42.8">~A1</text>
<text x="71.1" y="46.6">A4_SEL</text>
<text x="71.1" y="44.1">A3_SEL</text>
<text x="71.1" y="51.7">A6_SEL</text>
<text x="71.1" y="49.2">A5_SEL</text>
<text x="45.7" y="59.3">~A2</text>
<text x="71.1" y="54.3">A7_SEL</text>
<text x="45.7" y="75.9">~A3</text>
<text x="153.7" y="73.3">I0</text>
<text x="153.7" y="75.9">I1</text>
<text x="153.7" y="80.9">I3</text>
<text x="153.7" y="78.4">I2</text>
<text x="153.7" y="83.5">I4</text>
<text x="153.7" y="88.6">I6</text>
<text x="153.7" y="86">I5</text>
<text x="45.7" y="92.4">~A4</text>
<text x="153.7" y="91.1">I7</text>
<text x="45.7" y="108.9">~A5</text>
<text x="45.7" y="125.4">~A6</text>
<text x="148.6" y="121.6">~OE</text>
<text x="148.6" y="135.5">OE</text>
<text x="45.7" y="143.2">~A7</text>
</g>
<g font-size="1.4" fill="#a90000">
<text x="54.5" y="26.4">1</text>
<text x="54.5" y="29">2</text>
<text x="54.5" y="31.5">3</text>
<text x="54.5" y="42.9">1</text>
<text x="54.5" y="45.5">2</text>
<text x="54.5" y="48">3</text>
<text x="54.5" y="59.4">1</text>
<text x="54.5" y="62">2</text>
<text x="54.5" y="64.5">3</text>
<text x="54.5" y="75.9">1</text>
<text x="54.5" y="78.5">2</text>
<text x="54.5" y="81">3</text>
<text x="54.5" y="92.5">1</text>
<text x="54.5" y="95">2</text>
<text x="54.5" y="97.5">3</text>
<text x="54.5" y="109">1</text>
<text x="54.5" y="111.5">2</text>
<text x="54.5" y="114">3</text>
<text x="54.5" y="125.5">1</text>
<text x="54.5" y="128">2</text>
<text x="54.5" y="130.6">3</text>
<text x="54.5" y="143.3">1</text>
<text x="54.5" y="145.8">2</text>
<text x="54.5" y="148.3">3</text>
</g>
</svg>
